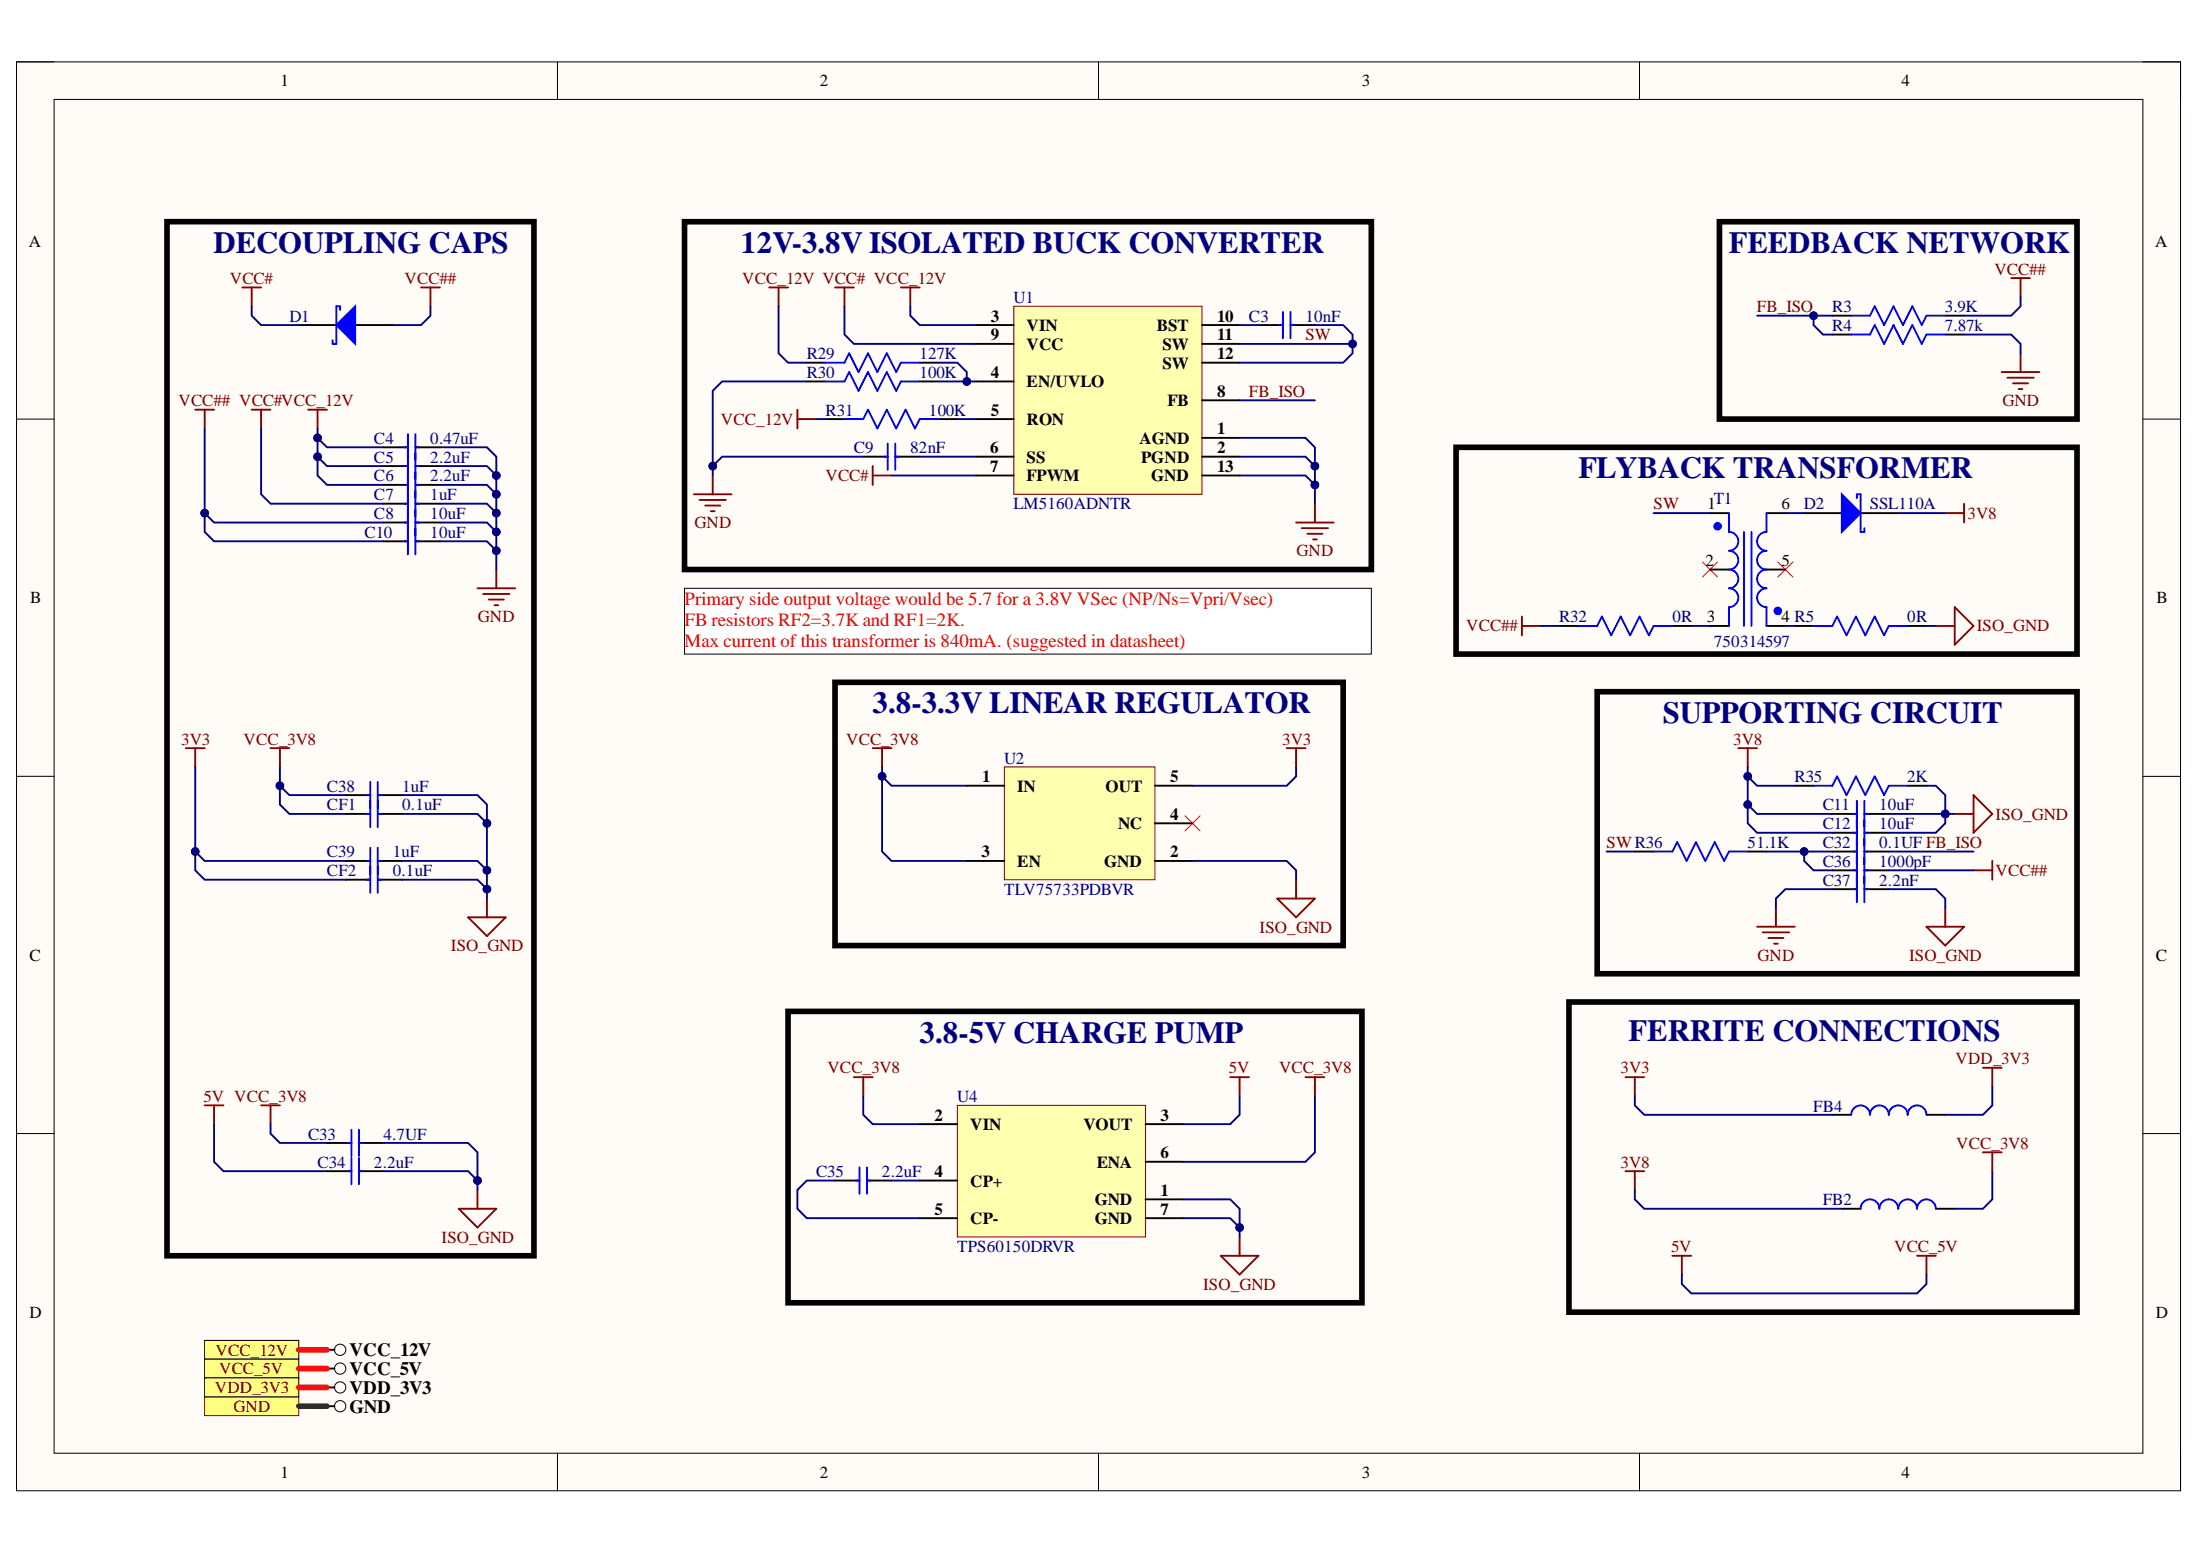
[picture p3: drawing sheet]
<svg xmlns="http://www.w3.org/2000/svg" width="297mm" height="210mm" viewBox="0 0 297 210" stroke-linecap="round" stroke-linejoin="round" font-family="sans-serif">
<path d="M2.2 8.4h292.2v192.8h-292.2z" fill-rule="evenodd" fill="#fffcf8"/>
<path d="M2.2 8.4h292.2v192.8h-292.2z" fill="none" stroke="#000" stroke-width=".14"/>
<path d="M7.3 13.4h282v182.8h-282z" fill-rule="evenodd" fill="#fffcf8"/>
<g fill="none" stroke="#000" stroke-width=".14">
<path d="M2.2 8.3h5.1M7.3 13.4h282v182.8h-282zM75.3 8.3v5.1M148.3 8.3v5.1M221.4 8.4v5M289.3 8.4h5.1v5M2.2 56.6h5.1M289.3 56.6h5.1M2.2 104.8h5.1M289.3 104.8h5.1M2.2 153h5.1M289.3 153h5.1"/>
<path d="M75.3 196.2v5M148.3 196.2v5M221.4 196.2v5M294.4 196.2v5"/>
</g>
<path d="M27.6 188.6h12.7v2.5h-12.7z" fill-rule="evenodd" fill="#ffff80"/>
<path d="M27.6 188.6h12.7v2.5h-12.7z" fill="none" stroke="#800000" stroke-width=".14"/>
<circle cx="45.9" cy="189.8" r=".76" fill="none" stroke="#000" stroke-width=".14"/>
<path d="M44.1 189.8h1.1" fill="none" stroke="#000" stroke-width=".25"/>
<path d="M27.6 149.2h2.6M28.9 149.2v2.5" fill="none" stroke="#800000" stroke-width=".25"/>
<path d="M27.6 180.9h12.7v2.6h-12.7z" fill-rule="evenodd" fill="#ffff80"/>
<g fill="none" stroke="#000" stroke-width=".14">
<path d="M27.6 180.9h12.7v2.6h-12.7z"/>
<circle cx="45.9" cy="182.2" r=".76"/>
</g>
<path d="M44.1 158.1h3.3M48.5 158.1h3.3M112.7 159.4h3.3M117.1 159.4h3.3M44.1 182.2h1.1" fill="none" stroke="#000" stroke-width=".25"/>
<path d="M46.9 158.1h.5M47.4 156.3v3.6M48.5 156.3v3.6M48.5 158.1h.5M115.5 159.4h.5M116 157.6v3.5M117.1 157.6v3.5M117.1 159.4h.5" fill="none" stroke="#00f" stroke-width=".25"/>
<path d="M166.1 145.4h2.5M167.4 145.4v2.5" fill="none" stroke="#800000" stroke-width=".25"/>
<path d="M27.6 183.5h12.7v2.5h-12.7z" fill-rule="evenodd" fill="#ffff80"/>
<g fill="none" stroke="#000" stroke-width=".14">
<path d="M27.6 183.5h12.7v2.5h-12.7z"/>
<circle cx="45.9" cy="184.7" r=".76"/>
</g>
<path d="M44.1 184.7h1.1" fill="none" stroke="#000" stroke-width=".25"/>
<path d="M160 110.1l2 2.1M162 110.1l-2 2.1" fill="none" stroke="#f00" stroke-width=".14"/>
<path d="M25.1 101h2.5M26.4 101v2.5M36.5 101h2.6M37.8 101v2.5M117.8 101h2.6M119.1 101v2.5M173.7 101h2.6M175 101v2.5" fill="none" stroke="#800000" stroke-width=".25"/>
<path d="M136.9 41.3h25.4v25.4h-25.4z" fill-rule="evenodd" fill="#ffffb0"/>
<path d="M136.9 41.3h25.4v25.4h-25.4z" fill="none" stroke="#800000" stroke-width=".14"/>
<g fill="none" stroke="#000" stroke-width=".25">
<path d="M131.8 43.9h5.1M131.8 51.5h5.1M131.8 56.6h5.1M131.8 46.4h5.1M162.3 59.1h5.1M162.3 43.9h5.1M162.3 54h5.1M162.3 46.4h5.1M162.3 49h5.1M169.9 43.9h3.3M174.2 43.9h3.3M51.8 60.4h3.3"/>
<path d="M51.8 68h3.3M51.8 62.9h3.3M51.8 65.5h3.3M56.1 60.4h3.3M56.1 68h3.3M56.1 62.9h3.3M56.1 65.5h3.3M116.6 61.6h3.3M120.9 61.6h3.3M131.8 61.6h5.1M131.8 64.2h5.1M162.3 61.6h5.1"/>
<path d="M162.3 64.2h5.1M243.6 69.3h5.1M251.2 69.3h5.1M247.4 120h3.3M251.7 120h3.3"/>
</g>
<g fill="none" stroke="#800000" stroke-width=".25">
<path d="M103.9 38.8h2.5M105.1 38.8v2.5M112.7 38.8h2.6M114 38.8v2.5M121.6 38.8h2.6M122.9 38.8v2.5M34 55.3h2.5M35.3 55.3v2.5M41.6 55.3h2.5M42.9 55.3v2.5M64.5 79.4h5.1M67 76.9v2.5"/>
<path d="M93.7 66.7h5.1M94.4 67.5h3.6M95.2 68.2h2M96 69h.5M96.2 64.2v2.5M117.8 62.9v2.6M117.8 64.2h2.6M175 70.5h5.1M175.8 71.3h3.5M176.5 72.1h2M177.3 72.8h.5M177.5 68v2.5"/>
<path d="M65.2 80.2h3.6M66 80.9h2M66.8 81.7h.5M237.2 125.1h5.1M238 125.9h3.6M238.8 126.6h2M239.5 127.4h.5M239.8 122.6v2.5M260.1 125.1h5.1l-2.6 2.5zM262.6 122.6v2.5"/>
</g>
<g fill="none" stroke="#00f" stroke-width=".25">
<path d="M55.1 58.6v11.2M56.1 58.6v11.2M119.9 59.9v3.5M120.9 59.9v3.5M172.7 43.9h.5M173.2 42.1v3.6M174.2 42.1v3.6M174.2 43.9h.5M54.6 60.4h.5M54.6 68h.5M54.6 62.9h.5M54.6 65.5h.5"/>
<path d="M56.1 60.4h.5M56.1 68h.5M56.1 62.9h.5M56.1 65.5h.5M119.3 61.6h.6M120.9 61.6h.5M250.7 118.2v3.6M251.7 118.2v3.6M250.2 120h.5M251.7 120h.5"/>
</g>
<path d="M248.7 66.7l2.5 2.6-2.5 2.5z" fill="#00f"/>
<path d="M111.5 49h2.5l.7-1.3 1.2 2.5 1.3-2.5 1.3 2.5 1.2-2.5 1.3 2.5 .6-1.2h2.6M248.7 66.7l2.5 2.6-2.5 2.5zM250.7 67.2v-.5h.5v5.1h.5v-.5M213.1 84.5h2.5l.7-1.3 1.2 2.6 1.3-2.6 1.3 2.6 1.3-2.6 1.2 2.6 .7-1.3h2.5M244.9 84.5h2.5l.6-1.3 1.3 2.6 1.3-2.6 1.3 2.6 1.2-2.6 1.3 2.6 .6-1.3h2.6M250.2 114.9h.5M250.2 117.5h.5M250.7 113.2v6.1M251.7 113.2v6.1M251.7 114.9h.5M251.7 117.5h.5" fill="none" stroke="#00f" stroke-width=".25"/>
<path d="M40.3 43.9h5.1M48 43.9h5M108.9 49h2.6M124.2 49h2.5M210.6 84.5h2.5M225.8 84.5h2.6M242.3 84.5h2.6M257.6 84.5h2.5M247.4 114.9h3.3M247.4 117.5h3.3M251.7 114.9h3.3M251.7 117.5h3.3" fill="none" stroke="#000" stroke-width=".25"/>
<path d="M107.7 55.3v2.5M107.7 56.6h2.5M262.6 69.3h2.6M265.2 68v2.5M261.4 84.5h2.5M263.9 82l2.6 2.5-2.6 2.5z" fill="none" stroke="#800000" stroke-width=".25"/>
<path d="M45.4 43.9l2.6-2.6v5.1z" fill="#00f"/>
<path d="M45.4 43.9l2.6-2.6v5.1zM45.9 41.9v-.6h-.5v5.1h-.5v-.5M249.9 42.6h2.6l.6-1.3 1.3 2.6 1.3-2.6 1.2 2.6 1.3-2.6 1.3 2.6 .6-1.3h2.5M223.3 114.9h2.5l.6-1.2 1.3 2.5 1.3-2.5 1.3 2.5 1.2-2.5 1.3 2.5 .6-1.3h2.6M249.9 150.5a1.27 1.27 0 0 1 1.3-1.3 1.27 1.27 0 0 1 1.3 1.3 1.27 1.27 0 0 1 1.3-1.3 1.27 1.27 0 0 1 1.2 1.3 1.27 1.27 0 0 1 1.3-1.3 1.27 1.27 0 0 1 1.3 1.3 1.27 1.27 0 0 1 1.2-1.3 1.27 1.27 0 0 1 1.3 1.3M251.2 163.2a1.27 1.27 0 0 1 1.3-1.3 1.27 1.27 0 0 1 1.3 1.3 1.27 1.27 0 0 1 1.2-1.3 1.27 1.27 0 0 1 1.3 1.3 1.27 1.27 0 0 1 1.3-1.3 1.27 1.27 0 0 1 1.2 1.3 1.27 1.27 0 0 1 1.3-1.3 1.27 1.27 0 0 1 1.3 1.3" fill="none" stroke="#00f" stroke-width=".25"/>
<g fill="none" stroke="#800000" stroke-width=".25">
<path d="M32.7 38.8h2.6M34 38.8v2.5M56.8 38.8h2.6M58.1 38.8v2.5M271.5 37.5h2.6M272.8 37.5v2.6M270.3 50.2h5.1M271 51h3.6M271.8 51.7h2M272.6 52.5h.5M272.8 47.7v2.5M175 118.7v2.6"/>
<path d="M234.7 101h2.5M236 101v2.5M63.2 123.8h5.1l-2.6 2.6zM65.7 121.3v2.5M172.4 121.3h5.1l-2.5 2.5zM35.3 149.2h2.5M36.5 149.2v2.5M115.3 145.4h2.5M116.6 145.4v2.5M176.3 145.4h2.5M177.5 145.4v2.5M219.5 145.4h2.5"/>
<path d="M219.5 158.1h2.5M220.7 145.4v2.5M220.7 158.1v2.5M267.7 144.1h2.6M267.7 155.6h2.6M269 144.1v2.6M269 155.6v2.5M61.9 163.2h5.1l-2.5 2.5zM64.5 160.6v2.6M164.8 169.5h5.1l-2.5 2.6zM167.4 167v2.5M225.8 169.5h2.6"/>
<path d="M227.1 169.5v2.6M258.8 169.5h2.6M260.1 169.5v2.6"/>
</g>
<path d="M229.9 75.9l2 2M231.9 75.9l-2 2M240 75.9l2.1 2M242.1 75.9l-2.1 2" fill="none" stroke="#f00" stroke-width=".14"/>
<path d="M247.4 42.6h2.5M262.6 42.6h2.6M220.7 114.9h2.6M236 114.9h2.5M247.4 150.5h2.5M260.1 150.5h2.5M248.7 163.2h2.5M261.4 163.2h2.5" fill="none" stroke="#000" stroke-width=".25"/>
<path d="M27.6 186h12.7v2.6h-12.7z" fill-rule="evenodd" fill="#ffff80"/>
<g fill="none" stroke="#000" stroke-width=".14">
<path d="M27.6 186h12.7v2.6h-12.7z"/>
<circle cx="45.9" cy="187.3" r=".76"/>
</g>
<path d="M46.7 109.9h3.3M46.7 118.7h3.3M51 109.9h3.3M51 118.7h3.3M242.3 106.1h2.6M257.6 106.1h2.5M44.1 154.3h3.3M48.5 154.3h3.3M44.1 187.3h1.1" fill="none" stroke="#000" stroke-width=".25"/>
<g fill="none" stroke="#00f" stroke-width=".25">
<path d="M49.5 109.9h.5M49.5 118.7h.5M50 108.1v3.5M50 117v3.5M51 108.1v3.5M51 117v3.5M51 109.9h.5M51 118.7h.5M244.9 106.1h2.5l.6-1.3 1.3 2.5 1.3-2.5 1.3 2.5 1.2-2.5 1.3 2.5 .6-1.2h2.6M46.9 154.3h.5M47.4 152.5v3.6M48.5 152.5v3.6"/>
<path d="M48.5 154.3h.5"/>
</g>
<path d="M26.4 55.3h2.5M27.6 55.3v2.5M263.9 109.9h2.6M266.5 107.3l2.5 2.6-2.5 2.5z" fill="none" stroke="#800000" stroke-width=".25"/>
<path d="M22.5 29.9h49.6v139.6h-49.6zM92.4 29.9h92.8v47h-92.8zM232.2 29.9h48.2v26.7h-48.2zM196.6 60.4h83.8v27.9h-83.8zM112.7 92.1h68.7v35.5h-68.7zM215.6 93.4h64.8v38h-64.8zM106.4 136.5h77.5v39.4h-77.5zM211.8 135.3h68.6v41.8h-68.6z" fill="none" stroke="#000" stroke-width=".76"/>
<path d="M92.4 79.4h92.8v8.9h-92.8z" fill-rule="evenodd" fill="#fff"/>
<path d="M92.4 79.4h92.8v8.9h-92.8z" fill="none" stroke="#000" stroke-width=".14"/>
<path d="M205.5 83.2v2.6M205.5 84.5h2.5M266.5 117.5h2.5M269 116.2v2.5" fill="none" stroke="#800000" stroke-width=".25"/>
<path d="M129.3 149.2h25.4v17.8h-25.4z" fill-rule="evenodd" fill="#ffffb0"/>
<path d="M129.3 149.2h25.4v17.8h-25.4z" fill="none" stroke="#800000" stroke-width=".14"/>
<g fill="none" stroke="#000" stroke-width=".25">
<path d="M108.9 51.5h2.6M124.2 51.5h2.5M230.9 69.3h2.5M230.9 76.9h2.5M238.5 69.3h2.6M230.9 84.5h2.5M238.5 84.5h2.6M124.2 151.7h5.1M124.2 159.4h5.1M154.7 151.7h5M154.7 156.8h5M124.2 164.4h5.1"/>
<path d="M154.7 161.9h5M154.7 164.4h5"/>
</g>
<path d="M111.5 51.5h2.5l.7-1.3 1.2 2.6 1.3-2.6 1.3 2.6 1.2-2.6 1.3 2.6 .6-1.3h2.6M233.4 69.3v2.5a1.27 1.27 0 0 1 1.3 1.3 1.27 1.27 0 0 1-1.3 1.2 1.27 1.27 0 0 1 1.3 1.3 1.27 1.27 0 0 1-1.3 1.3 1.27 1.27 0 0 1 1.3 1.2 1.27 1.27 0 0 1-1.3 1.3 1.27 1.27 0 0 1 1.3 1.3 1.27 1.27 0 0 1-1.3 1.3v2.5M235.5 71.8v12.7M236.5 71.8v12.7M238.5 69.3v2.5a1.27 1.27 0 0 0-1.3 1.3 1.27 1.27 0 0 0 1.3 1.2 1.27 1.27 0 0 0-1.3 1.3 1.27 1.27 0 0 0 1.3 1.3 1.27 1.27 0 0 0-1.3 1.2 1.27 1.27 0 0 0 1.3 1.3 1.27 1.27 0 0 0-1.3 1.3 1.27 1.27 0 0 0 1.3 1.3v2.5" fill="none" stroke="#00f" stroke-width=".25"/>
<circle cx="231.9" cy="71" r=".51" fill="#00f"/>
<circle cx="231.9" cy="71" r=".51" fill="none" stroke="#00f" stroke-width=".14"/>
<path d="M238.5 76.9h2.6" fill="none" stroke="#000" stroke-width=".25"/>
<circle cx="240" cy="82.5" r=".51" fill="#00f"/>
<circle cx="240" cy="82.5" r=".51" fill="none" stroke="#00f" stroke-width=".14"/>
<path d="M247.4 45.2h2.5M262.6 45.2h2.6" fill="none" stroke="#000" stroke-width=".25"/>
<path d="M249.9 45.2h2.6l.6-1.3 1.3 2.5 1.3-2.5 1.2 2.5 1.3-2.5 1.3 2.5 .6-1.2h2.5" fill="none" stroke="#00f" stroke-width=".25"/>
<path d="M135.6 103.5h20.3v15.2h-20.3z" fill-rule="evenodd" fill="#ffffb0"/>
<path d="M135.6 103.5h20.3v15.2h-20.3z" fill="none" stroke="#800000" stroke-width=".14"/>
<g fill="none" stroke="#000" stroke-width=".25">
<path d="M111.5 56.6h2.5M126.7 56.6h2.6M51.8 70.5h3.3M51.8 73.1h3.3M56.1 70.5h3.3M56.1 73.1h3.3M46.7 116.2h3.3M46.7 107.3h3.3M51 116.2h3.3M51 107.3h3.3M130.5 106.1h5.1M130.5 116.2h5.1"/>
<path d="M155.9 106.1h5.1M155.9 116.2h5.1M155.9 111.1h5.1M247.4 112.4h3.3M247.4 109.9h3.3M251.7 112.4h3.3M251.7 109.9h3.3"/>
</g>
<g fill="none" stroke="#00f" stroke-width=".25">
<path d="M114 56.6h2.6l.6-1.3 1.3 2.5 1.2-2.5 1.3 2.5 1.3-2.5 1.2 2.5 .7-1.2h2.5M54.6 70.5h.5M54.6 73.1h.5M55.1 68.8v6M56.1 68.8v6M56.1 70.5h.5M56.1 73.1h.5M49.5 107.3h.5M49.5 116.2h.5M50 105.6v3.5M50 114.4v3.6M51 105.6v3.5"/>
<path d="M51 114.4v3.6M51 107.3h.5M51 116.2h.5M250.2 112.4h.5M250.2 109.9h.5M250.7 108.1v6.1M251.7 108.1v6.1M251.7 112.4h.5M251.7 109.9h.5"/>
</g>
<path d="M265.2 45.2h6.3l1.3 1.2v1.3M26.4 114.9v2.6l1.2 1.2h19.1" fill="none" stroke="#000080" stroke-width=".25"/>
<circle cx="26.4" cy="114.9" r=".51" fill="#000080"/>
<circle cx="26.4" cy="114.9" r=".51" fill="none" stroke="#000080" stroke-width=".14"/>
<path d="M26.4 103.5v11.4l1.2 1.3h19.1" fill="none" stroke="#000080" stroke-width=".25"/>
<circle cx="26.4" cy="114.9" r=".51" fill="#000080"/>
<circle cx="26.4" cy="114.9" r=".51" fill="none" stroke="#000080" stroke-width=".14"/>
<path d="M27.6 57.8v14l1.3 1.3h22.9" fill="none" stroke="#000080" stroke-width=".25"/>
<circle cx="27.6" cy="69.3" r=".51" fill="#000080"/>
<circle cx="27.6" cy="69.3" r=".51" fill="none" stroke="#000080" stroke-width=".14"/>
<path d="M27.6 69.3l1.3 1.2h22.9" fill="none" stroke="#000080" stroke-width=".25"/>
<circle cx="27.6" cy="69.3" r=".51" fill="#000080"/>
<circle cx="27.6" cy="69.3" r=".51" fill="none" stroke="#000080" stroke-width=".14"/>
<path d="M34 41.3v1.3l1.3 1.3h5M35.3 57.8v8.9l1.2 1.3h15.3M37.8 106.1v2.5l1.3 1.3h7.6M28.9 151.7v5.1l1.3 1.3h13.9M36.5 151.7v1.3l1.3 1.3h6.3" fill="none" stroke="#000080" stroke-width=".25"/>
<circle cx="37.8" cy="106.1" r=".51" fill="#000080"/>
<circle cx="37.8" cy="106.1" r=".51" fill="none" stroke="#000080" stroke-width=".14"/>
<path d="M37.8 103.5v2.6l1.3 1.2h7.6" fill="none" stroke="#000080" stroke-width=".25"/>
<circle cx="37.8" cy="106.1" r=".51" fill="#000080"/>
<circle cx="37.8" cy="106.1" r=".51" fill="none" stroke="#000080" stroke-width=".14"/>
<path d="M40.3 189.8h3.8" fill="none" stroke="#274e13" stroke-width=".76"/>
<path d="M40.3 187.3h3.8M40.3 184.7h3.8M40.3 182.2h3.8" fill="none" stroke="#f00" stroke-width=".76"/>
<path d="M42.9 61.6v2.6l1.2 1.3h7.7" fill="none" stroke="#000080" stroke-width=".25"/>
<circle cx="42.9" cy="61.6" r=".51" fill="#000080"/>
<circle cx="42.9" cy="61.6" r=".51" fill="none" stroke="#000080" stroke-width=".14"/>
<path d="M42.9 59.1v2.5l1.2 1.3h7.7" fill="none" stroke="#000080" stroke-width=".25"/>
<circle cx="42.9" cy="61.6" r=".51" fill="#000080"/>
<circle cx="42.9" cy="61.6" r=".51" fill="none" stroke="#000080" stroke-width=".14"/>
<circle cx="42.9" cy="59.1" r=".51" fill="#000080"/>
<circle cx="42.9" cy="59.1" r=".51" fill="none" stroke="#000080" stroke-width=".14"/>
<path d="M42.9 57.8v1.3l1.2 1.3h7.7" fill="none" stroke="#000080" stroke-width=".25"/>
<circle cx="42.9" cy="59.1" r=".51" fill="#000080"/>
<circle cx="42.9" cy="59.1" r=".51" fill="none" stroke="#000080" stroke-width=".14"/>
<path d="M51.8 158.1h11.4l1.3 1.3" fill="none" stroke="#000080" stroke-width=".25"/>
<circle cx="64.5" cy="159.4" r=".51" fill="#000080"/>
<circle cx="64.5" cy="159.4" r=".51" fill="none" stroke="#000080" stroke-width=".14"/>
<path d="M51.8 154.3h11.4l1.3 1.3v5" fill="none" stroke="#000080" stroke-width=".25"/>
<circle cx="64.5" cy="159.4" r=".51" fill="#000080"/>
<circle cx="64.5" cy="159.4" r=".51" fill="none" stroke="#000080" stroke-width=".14"/>
<path d="M58.1 41.3v1.3l-1.3 1.3h-3.8M54.3 118.7h10.2l1.2 1.3" fill="none" stroke="#000080" stroke-width=".25"/>
<circle cx="65.7" cy="120" r=".51" fill="#000080"/>
<circle cx="65.7" cy="120" r=".51" fill="none" stroke="#000080" stroke-width=".14"/>
<path d="M54.3 116.2h10.2l1.2 1.3" fill="none" stroke="#000080" stroke-width=".25"/>
<circle cx="65.7" cy="117.5" r=".51" fill="#000080"/>
<circle cx="65.7" cy="117.5" r=".51" fill="none" stroke="#000080" stroke-width=".14"/>
<path d="M54.3 109.9h10.2l1.2 1.2" fill="none" stroke="#000080" stroke-width=".25"/>
<circle cx="65.7" cy="111.1" r=".51" fill="#000080"/>
<circle cx="65.7" cy="111.1" r=".51" fill="none" stroke="#000080" stroke-width=".14"/>
<path d="M54.3 107.3h10.2l1.2 1.3v12.7" fill="none" stroke="#000080" stroke-width=".25"/>
<circle cx="65.7" cy="111.1" r=".51" fill="#000080"/>
<circle cx="65.7" cy="111.1" r=".51" fill="none" stroke="#000080" stroke-width=".14"/>
<circle cx="65.7" cy="117.5" r=".51" fill="#000080"/>
<circle cx="65.7" cy="117.5" r=".51" fill="none" stroke="#000080" stroke-width=".14"/>
<circle cx="65.7" cy="120" r=".51" fill="#000080"/>
<circle cx="65.7" cy="120" r=".51" fill="none" stroke="#000080" stroke-width=".14"/>
<path d="M59.4 73.1h6.3l1.3 1.2" fill="none" stroke="#000080" stroke-width=".25"/>
<circle cx="67" cy="74.3" r=".51" fill="#000080"/>
<circle cx="67" cy="74.3" r=".51" fill="none" stroke="#000080" stroke-width=".14"/>
<path d="M59.4 70.5h6.3l1.3 1.3" fill="none" stroke="#000080" stroke-width=".25"/>
<circle cx="67" cy="71.8" r=".51" fill="#000080"/>
<circle cx="67" cy="71.8" r=".51" fill="none" stroke="#000080" stroke-width=".14"/>
<path d="M59.4 68h6.3l1.3 1.3" fill="none" stroke="#000080" stroke-width=".25"/>
<circle cx="67" cy="69.3" r=".51" fill="#000080"/>
<circle cx="67" cy="69.3" r=".51" fill="none" stroke="#000080" stroke-width=".14"/>
<path d="M59.4 65.5h6.3l1.3 1.2" fill="none" stroke="#000080" stroke-width=".25"/>
<circle cx="67" cy="66.7" r=".51" fill="#000080"/>
<circle cx="67" cy="66.7" r=".51" fill="none" stroke="#000080" stroke-width=".14"/>
<path d="M59.4 62.9h6.3l1.3 1.3" fill="none" stroke="#000080" stroke-width=".25"/>
<circle cx="67" cy="64.2" r=".51" fill="#000080"/>
<circle cx="67" cy="64.2" r=".51" fill="none" stroke="#000080" stroke-width=".14"/>
<path d="M59.4 60.4h6.3l1.3 1.2v15.3" fill="none" stroke="#000080" stroke-width=".25"/>
<circle cx="67" cy="74.3" r=".51" fill="#000080"/>
<circle cx="67" cy="74.3" r=".51" fill="none" stroke="#000080" stroke-width=".14"/>
<circle cx="67" cy="71.8" r=".51" fill="#000080"/>
<circle cx="67" cy="71.8" r=".51" fill="none" stroke="#000080" stroke-width=".14"/>
<circle cx="67" cy="69.3" r=".51" fill="#000080"/>
<circle cx="67" cy="69.3" r=".51" fill="none" stroke="#000080" stroke-width=".14"/>
<circle cx="67" cy="66.7" r=".51" fill="#000080"/>
<circle cx="67" cy="66.7" r=".51" fill="none" stroke="#000080" stroke-width=".14"/>
<circle cx="67" cy="64.2" r=".51" fill="#000080"/>
<circle cx="67" cy="64.2" r=".51" fill="none" stroke="#000080" stroke-width=".14"/>
<path d="M116.6 61.6h-19.1l-1.3 1.3v1.3" fill="none" stroke="#000080" stroke-width=".25"/>
<circle cx="96.2" cy="62.9" r=".51" fill="#000080"/>
<circle cx="96.2" cy="62.9" r=".51" fill="none" stroke="#000080" stroke-width=".14"/>
<path d="M108.9 51.5h-11.4l-1.3 1.3v10.1" fill="none" stroke="#000080" stroke-width=".25"/>
<circle cx="96.2" cy="62.9" r=".51" fill="#000080"/>
<circle cx="96.2" cy="62.9" r=".51" fill="none" stroke="#000080" stroke-width=".14"/>
<path d="M105.1 41.3v6.4l1.3 1.3h2.5M110.2 56.6h1.3M114 41.3v3.9l1.3 1.2h16.5M119.1 104.8v10.1l1.3 1.3h10.1M112.7 159.4h-3.8l-1.2 1.2v2.6l1.2 1.2h15.3M116.6 147.9v2.6l1.2 1.2h6.4" fill="none" stroke="#000080" stroke-width=".25"/>
<circle cx="119.1" cy="104.8" r=".51" fill="#000080"/>
<circle cx="119.1" cy="104.8" r=".51" fill="none" stroke="#000080" stroke-width=".14"/>
<path d="M119.1 103.5v1.3l1.3 1.3h10.1" fill="none" stroke="#000080" stroke-width=".25"/>
<circle cx="119.1" cy="104.8" r=".51" fill="#000080"/>
<circle cx="119.1" cy="104.8" r=".51" fill="none" stroke="#000080" stroke-width=".14"/>
<path d="M122.9 41.3v1.3l1.3 1.3h7.6M126.7 51.5h5.1M120.4 64.2h11.4M124.2 61.6h7.6M120.4 159.4h3.8" fill="none" stroke="#000080" stroke-width=".25"/>
<circle cx="130.5" cy="51.5" r=".51" fill="#000080"/>
<circle cx="130.5" cy="51.5" r=".51" fill="none" stroke="#000080" stroke-width=".14"/>
<path d="M126.7 49h2.6l1.2 1.2v1.3" fill="none" stroke="#000080" stroke-width=".25"/>
<circle cx="130.5" cy="51.5" r=".51" fill="#000080"/>
<circle cx="130.5" cy="51.5" r=".51" fill="none" stroke="#000080" stroke-width=".14"/>
<path d="M129.3 56.6h2.5M159.7 164.4h6.4l1.3 1.3" fill="none" stroke="#000080" stroke-width=".25"/>
<circle cx="167.4" cy="165.7" r=".51" fill="#000080"/>
<circle cx="167.4" cy="165.7" r=".51" fill="none" stroke="#000080" stroke-width=".14"/>
<path d="M159.7 161.9h6.4l1.3 1.3v3.8" fill="none" stroke="#000080" stroke-width=".25"/>
<circle cx="167.4" cy="165.7" r=".51" fill="#000080"/>
<circle cx="167.4" cy="165.7" r=".51" fill="none" stroke="#000080" stroke-width=".14"/>
<path d="M167.4 64.2h8.9l1.2 1.3M167.4 147.9v2.6l-1.3 1.2h-6.4M177.5 147.9v7.7l-1.2 1.2h-16.5" fill="none" stroke="#000080" stroke-width=".25"/>
<circle cx="177.5" cy="65.5" r=".51" fill="#000080"/>
<circle cx="177.5" cy="65.5" r=".51" fill="none" stroke="#000080" stroke-width=".14"/>
<path d="M167.4 61.7h8.9l1.2 1.2" fill="none" stroke="#000080" stroke-width=".25"/>
<circle cx="177.5" cy="62.9" r=".51" fill="#000080"/>
<circle cx="177.5" cy="62.9" r=".51" fill="none" stroke="#000080" stroke-width=".14"/>
<path d="M167.4 59.1h8.9l1.2 1.3v7.6" fill="none" stroke="#000080" stroke-width=".25"/>
<circle cx="177.5" cy="65.5" r=".51" fill="#000080"/>
<circle cx="177.5" cy="65.5" r=".51" fill="none" stroke="#000080" stroke-width=".14"/>
<circle cx="177.5" cy="62.9" r=".51" fill="#000080"/>
<circle cx="177.5" cy="62.9" r=".51" fill="none" stroke="#000080" stroke-width=".14"/>
<path d="M167.4 54h10.1M182.6 46.4v1.3l-1.2 1.3h-14" fill="none" stroke="#000080" stroke-width=".25"/>
<circle cx="182.6" cy="46.4" r=".51" fill="#000080"/>
<circle cx="182.6" cy="46.4" r=".51" fill="none" stroke="#000080" stroke-width=".14"/>
<path d="M177.5 43.9h3.9l1.2 1.3v1.2h-15.2" fill="none" stroke="#000080" stroke-width=".25"/>
<circle cx="182.6" cy="46.4" r=".51" fill="#000080"/>
<circle cx="182.6" cy="46.4" r=".51" fill="none" stroke="#000080" stroke-width=".14"/>
<path d="M167.4 43.9h2.5M223.3 69.3h7.6M208 84.5h2.6M228.4 84.5h2.5M216.9 114.9h3.8M236 108.6v2.5l1.2 1.3h10.2" fill="none" stroke="#000080" stroke-width=".25"/>
<circle cx="236" cy="108.6" r=".51" fill="#000080"/>
<circle cx="236" cy="108.6" r=".51" fill="none" stroke="#000080" stroke-width=".14"/>
<path d="M236 103.5v5.1l1.2 1.3h10.2" fill="none" stroke="#000080" stroke-width=".25"/>
<circle cx="236" cy="104.8" r=".51" fill="#000080"/>
<circle cx="236" cy="104.8" r=".51" fill="none" stroke="#000080" stroke-width=".14"/>
<circle cx="236" cy="108.6" r=".51" fill="#000080"/>
<circle cx="236" cy="108.6" r=".51" fill="none" stroke="#000080" stroke-width=".14"/>
<path d="M236 104.8l1.2 1.3h5.1" fill="none" stroke="#000080" stroke-width=".25"/>
<circle cx="236" cy="104.8" r=".51" fill="#000080"/>
<circle cx="236" cy="104.8" r=".51" fill="none" stroke="#000080" stroke-width=".14"/>
<path d="M238.5 114.9h5.1" fill="none" stroke="#000080" stroke-width=".25"/>
<circle cx="243.6" cy="114.9" r=".51" fill="#000080"/>
<circle cx="243.6" cy="114.9" r=".51" fill="none" stroke="#000080" stroke-width=".14"/>
<path d="M241.1 69.3h2.5M241.1 84.5h1.2M247.4 114.9h-3.8v1.3l1.3 1.3h2.5M247.4 120h-6.3l-1.3 1.3v1.3" fill="none" stroke="#000080" stroke-width=".25"/>
<circle cx="243.6" cy="114.9" r=".51" fill="#000080"/>
<circle cx="243.6" cy="114.9" r=".51" fill="none" stroke="#000080" stroke-width=".14"/>
<path d="M244.9 42.6v1.3l1.2 1.3h1.3" fill="none" stroke="#000080" stroke-width=".25"/>
<circle cx="244.9" cy="42.6" r=".51" fill="#000080"/>
<circle cx="244.9" cy="42.6" r=".51" fill="none" stroke="#000080" stroke-width=".14"/>
<path d="M255 117.5h11.5M255 114.9h11.5M262.6 109.9v1.2l-1.2 1.3h-6.4M255 120h6.4l1.2 1.3v1.3" fill="none" stroke="#000080" stroke-width=".25"/>
<circle cx="262.6" cy="109.9" r=".51" fill="#000080"/>
<circle cx="262.6" cy="109.9" r=".51" fill="none" stroke="#000080" stroke-width=".14"/>
<path d="M255 109.9h8.9" fill="none" stroke="#000080" stroke-width=".25"/>
<circle cx="262.6" cy="109.9" r=".51" fill="#000080"/>
<circle cx="262.6" cy="109.9" r=".51" fill="none" stroke="#000080" stroke-width=".14"/>
<path d="M256.3 69.3h6.3M260.1 106.1h1.3l1.2 1.2v2.6" fill="none" stroke="#000080" stroke-width=".25"/>
<circle cx="262.6" cy="109.9" r=".51" fill="#000080"/>
<circle cx="262.6" cy="109.9" r=".51" fill="none" stroke="#000080" stroke-width=".14"/>
<path d="M237.2 42.6h10.2M272.8 40.1v1.2l-1.3 1.3h-6.3M260.1 84.5h1.3M161 116.2h12.7l1.3 1.3v1.2M175 103.5v1.3l-1.3 1.3h-12.7M269 158.1v3.8l-1.3 1.3h-3.8M269 146.7v2.5l-1.3 1.3h-5.1" fill="none" stroke="#000080" stroke-width=".25"/>
<circle cx="244.9" cy="42.6" r=".51" fill="#000080"/>
<circle cx="244.9" cy="42.6" r=".51" fill="none" stroke="#000080" stroke-width=".14"/>
<path d="M220.7 147.9v1.3l1.3 1.3h25.4M220.7 160.6v1.3l1.3 1.3h26.7M227.1 172.1v1.2l1.3 1.3h30.4l1.3-1.3v-1.2" fill="none" stroke="#000080" stroke-width=".25"/>
<g font-size="4.1" fill="#000080">
<text x="28.8" y="34.1">DECOUPLING CAPS</text>
<text x="100" y="34.1">12V-3.8V ISOLATED BUCK CONVERTER</text>
<text x="233.4" y="34.1">FEEDBACK NETWORK</text>
<text x="213.1" y="64.5">FLYBACK TRANSFORMER</text>
<text x="117.8" y="96.3">3.8-3.3V LINEAR REGULATOR</text>
<text x="224.5" y="97.6">SUPPORTING CIRCUIT</text>
<text x="124.1" y="140.7">3.8-5V CHARGE PUMP</text>
<text x="219.9" y="140.5">FERRITE CONNECTIONS</text>
</g>
<g font-size="2.5" fill="#f00">
<text x="92.4" y="81.7">Primary side output voltage would be 5.7 for a 3.8V VSec (NP/Ns=Vpri/Vsec)</text>
<text x="92.4" y="84.5">FB resistors RF2=3.7K and RF1=2K.</text>
<text x="92.4" y="87.3">Max current of this transformer is 840mA. (suggested in datasheet)</text>
</g>
<g font-size="2.5">
<text x="47.2" y="183.1">VCC_12V</text>
<text x="47.2" y="185.6">VCC_5V</text>
<text x="47.2" y="190.7">GND</text>
<text x="47.2" y="188.1">VDD_3V3</text>
</g>
<g font-size="2.3">
<text x="37.9" y="11.7">1</text>
<text x="110.7" y="11.7">2</text>
<text x="183.9" y="11.7">3</text>
<text x="256.8" y="11.7">4</text>
<text x="3.9" y="33.3">A</text>
<text x="291" y="33.3">A</text>
<text x="133.8" y="43.4">3</text>
<text x="133.8" y="46">9</text>
<text x="138.6" y="44.7">VIN</text>
<text x="138.6" y="47.2">VCC</text>
<text x="156.2" y="44.7">BST</text>
<text x="157" y="47.2">SW</text>
<text x="164.3" y="43.4">10</text>
<text x="164.3" y="46">11</text>
<text x="133.8" y="51">4</text>
<text x="138.6" y="52.3">EN/UVLO</text>
<text x="157" y="49.8">SW</text>
<text x="164.3" y="53.6">8</text>
<text x="164.3" y="48.5">12</text>
<text x="133.8" y="56.1">5</text>
<text x="138.6" y="57.4">RON</text>
<text x="153.8" y="59.9">AGND</text>
<text x="157.6" y="54.8">FB</text>
<text x="164.3" y="58.6">1</text>
<text x="133.7" y="61.2">6</text>
<text x="133.7" y="63.7">7</text>
<text x="138.6" y="62.4">SS</text>
<text x="138.6" y="65">FPWM</text>
<text x="154.1" y="62.4">PGND</text>
<text x="155.4" y="65">GND</text>
<text x="164.3" y="61.2">2</text>
<text x="164.3" y="63.7">13</text>
<text x="230.5" y="68.8">1</text>
<text x="240.5" y="68.8">6</text>
<text x="230.3" y="76.4">2</text>
<text x="240.5" y="76.4">5</text>
<text x="4.1" y="81.4">B</text>
<text x="230.5" y="84">3</text>
<text x="240.5" y="84">4 R5</text>
<text x="291.2" y="81.4">B</text>
<text x="132.6" y="105.6">1</text>
<text x="137.3" y="106.9">IN</text>
<text x="149.3" y="106.9">OUT</text>
<text x="158" y="105.6">5</text>
<text x="151" y="111.9">NC</text>
<text x="158" y="110.7">4</text>
<text x="132.5" y="115.7">3</text>
<text x="137.3" y="117">EN</text>
<text x="149.1" y="117">GND</text>
<text x="158" y="115.7">2</text>
<text x="4" y="129.7">C</text>
<text x="291.1" y="129.7">C</text>
<text x="126.2" y="151.3">2</text>
<text x="131" y="152.6">VIN</text>
<text x="146.3" y="152.6">VOUT</text>
<text x="156.7" y="151.3">3</text>
<text x="126.2" y="158.9">4</text>
<text x="131" y="160.2">CP+</text>
<text x="148.1" y="157.6">ENA</text>
<text x="156.7" y="161.4">1</text>
<text x="156.7" y="156.4">6</text>
<text x="126.2" y="164">5</text>
<text x="131" y="165.2">CP-</text>
<text x="147.8" y="162.7">GND</text>
<text x="147.8" y="165.2">GND</text>
<text x="156.7" y="164">7</text>
<text x="4" y="177.9">D</text>
<text x="291.1" y="177.9">D</text>
<text x="37.9" y="199.5">1</text>
<text x="110.7" y="199.5">2</text>
<text x="183.9" y="199.5">3</text>
<text x="256.8" y="199.5">4</text>
</g>
<g font-size="2.3" fill="#800000">
<text x="31" y="38.4">VCC#</text>
<text x="54.6" y="38.4">VCC##</text>
<text x="100.2" y="38.4">VCC_12V VCC# VCC_12V</text>
<text x="269.3" y="37.1">VCC##</text>
<text x="176.2" y="46">SW</text>
<text x="237.2" y="42.2">FB_ISO</text>
<text x="168.6" y="53.6">FB_ISO</text>
<text x="24.1" y="54.8">VCC## VCC#VCC_12V</text>
<text x="97.3" y="57.4">VCC_12V</text>
<text x="270.4" y="54.8">GND</text>
<text x="111.5" y="65">VCC#</text>
<text x="93.8" y="71.3">GND</text>
<text x="223.3" y="68.8">SW</text>
<text x="265.6" y="70">3V8</text>
<text x="175.1" y="75.1">GND</text>
<text x="64.5" y="84">GND</text>
<text x="198" y="85.2">VCC##</text>
<text x="266.9" y="85.2">ISO_GND</text>
<text x="24.4" y="100.5">3V3</text>
<text x="32.9" y="100.5">VCC_3V8</text>
<text x="114.3" y="100.5">VCC_3V8</text>
<text x="173.1" y="100.5">3V3</text>
<text x="234" y="100.5">3V8</text>
<text x="269.4" y="110.7">ISO_GND</text>
<text x="216.9" y="114.5">SWR36</text>
<text x="269.4" y="118.3">VCC##</text>
<text x="170.1" y="125.9">ISO_GND</text>
<text x="60.9" y="128.4">ISO_GND</text>
<text x="237.3" y="129.7">GND</text>
<text x="257.8" y="129.7">ISO_GND</text>
<text x="264" y="143.6">VDD_3V3</text>
<text x="27.5" y="148.8">5V VCC_3V8</text>
<text x="111.7" y="144.9">VCC_3V8</text>
<text x="165.9" y="144.9">5V</text>
<text x="172.7" y="144.9">VCC_3V8</text>
<text x="218.8" y="144.9">3V3</text>
<text x="264.1" y="155.1">VCC_3V8</text>
<text x="218.8" y="157.6">3V8</text>
<text x="59.6" y="167.8">ISO_GND</text>
<text x="225.6" y="169">5V</text>
<text x="255.7" y="169">VCC_5V</text>
<text x="162.5" y="174.1">ISO_GND</text>
<text x="29.1" y="183">VCC_12V</text>
<text x="29.6" y="185.5">VCC_5V</text>
<text x="29" y="188.1">VDD_3V3</text>
<text x="31.5" y="190.6">GND</text>
</g>
<g font-size="2.3" fill="#000080">
<text x="136.8" y="40.9">U1</text>
<text x="39.1" y="43.4">D1</text>
<text x="168.6" y="43.4">C3</text>
<text x="176.2" y="43.4">10nF</text>
<text x="247.4" y="42.2">R3</text>
<text x="247.4" y="44.7">R4</text>
<text x="262.6" y="42.2">3.9K</text>
<text x="262.6" y="44.7">7.87k</text>
<text x="108.9" y="48.5">R29</text>
<text x="108.9" y="51">R30</text>
<text x="124.1" y="48.5">127K</text>
<text x="124.1" y="51">100K</text>
<text x="50.5" y="59.9">C4</text>
<text x="58.1" y="59.9">0.47uF</text>
<text x="111.5" y="56.1">R31</text>
<text x="125.4" y="56.1">100K</text>
<text x="50.5" y="62.4">C5</text>
<text x="50.5" y="65">C6</text>
<text x="58.1" y="62.4">2.2uF</text>
<text x="58.1" y="65">2.2uF</text>
<text x="115.3" y="61.2">C9</text>
<text x="122.9" y="61.2">82nF</text>
<text x="50.5" y="67.5">C7</text>
<text x="50.5" y="70">C8</text>
<text x="58.1" y="67.5">1uF</text>
<text x="58.1" y="70">10uF</text>
<text x="136.8" y="68.8">LM5160ADNTR</text>
<text x="231.4" y="68">T1</text>
<text x="243.6" y="68.8">D2</text>
<text x="252.4" y="68.8">SSL110A</text>
<text x="49.2" y="72.6">C10</text>
<text x="58.1" y="72.6">10uF</text>
<text x="210.5" y="84">R32</text>
<text x="225.8" y="84">0R</text>
<text x="257.5" y="84">0R</text>
<text x="231.4" y="87.3">750314597</text>
<text x="44.1" y="106.9">C38</text>
<text x="54.3" y="106.9">1uF</text>
<text x="135.6" y="103.1">U2</text>
<text x="242.3" y="105.6">R35</text>
<text x="257.5" y="105.6">2K</text>
<text x="44.1" y="109.4">CF1</text>
<text x="54.3" y="109.4">0.1uF</text>
<text x="246.1" y="111.9">C12</text>
<text x="246.1" y="109.4">C11</text>
<text x="253.7" y="111.9">10uF</text>
<text x="253.7" y="109.4">10uF</text>
<text x="44.1" y="118.3">CF2</text>
<text x="44.1" y="115.7">C39</text>
<text x="53" y="118.3">0.1uF</text>
<text x="53" y="115.7">1uF</text>
<text x="236" y="114.5">51.1K</text>
<text x="246.1" y="119.5">C37</text>
<text x="246.1" y="114.5">C32</text>
<text x="246.1" y="117">C36</text>
<text x="253.7" y="119.5">2.2nF</text>
<text x="253.7" y="114.5">0.1UF FB_ISO</text>
<text x="253.7" y="117">1000pF</text>
<text x="135.6" y="120.8">TLV75733PDBVR</text>
<text x="129.2" y="148.8">U4</text>
<text x="41.6" y="153.8">C33</text>
<text x="51.8" y="153.8">4.7UF</text>
<text x="244.8" y="150">FB4</text>
<text x="42.9" y="157.6">C34</text>
<text x="50.5" y="157.6">2.2uF</text>
<text x="110.2" y="158.9">C35</text>
<text x="119.1" y="158.9">2.2uF</text>
<text x="246.1" y="162.7">FB2</text>
<text x="129.2" y="169">TPS60150DRVR</text>
</g>
</svg>
